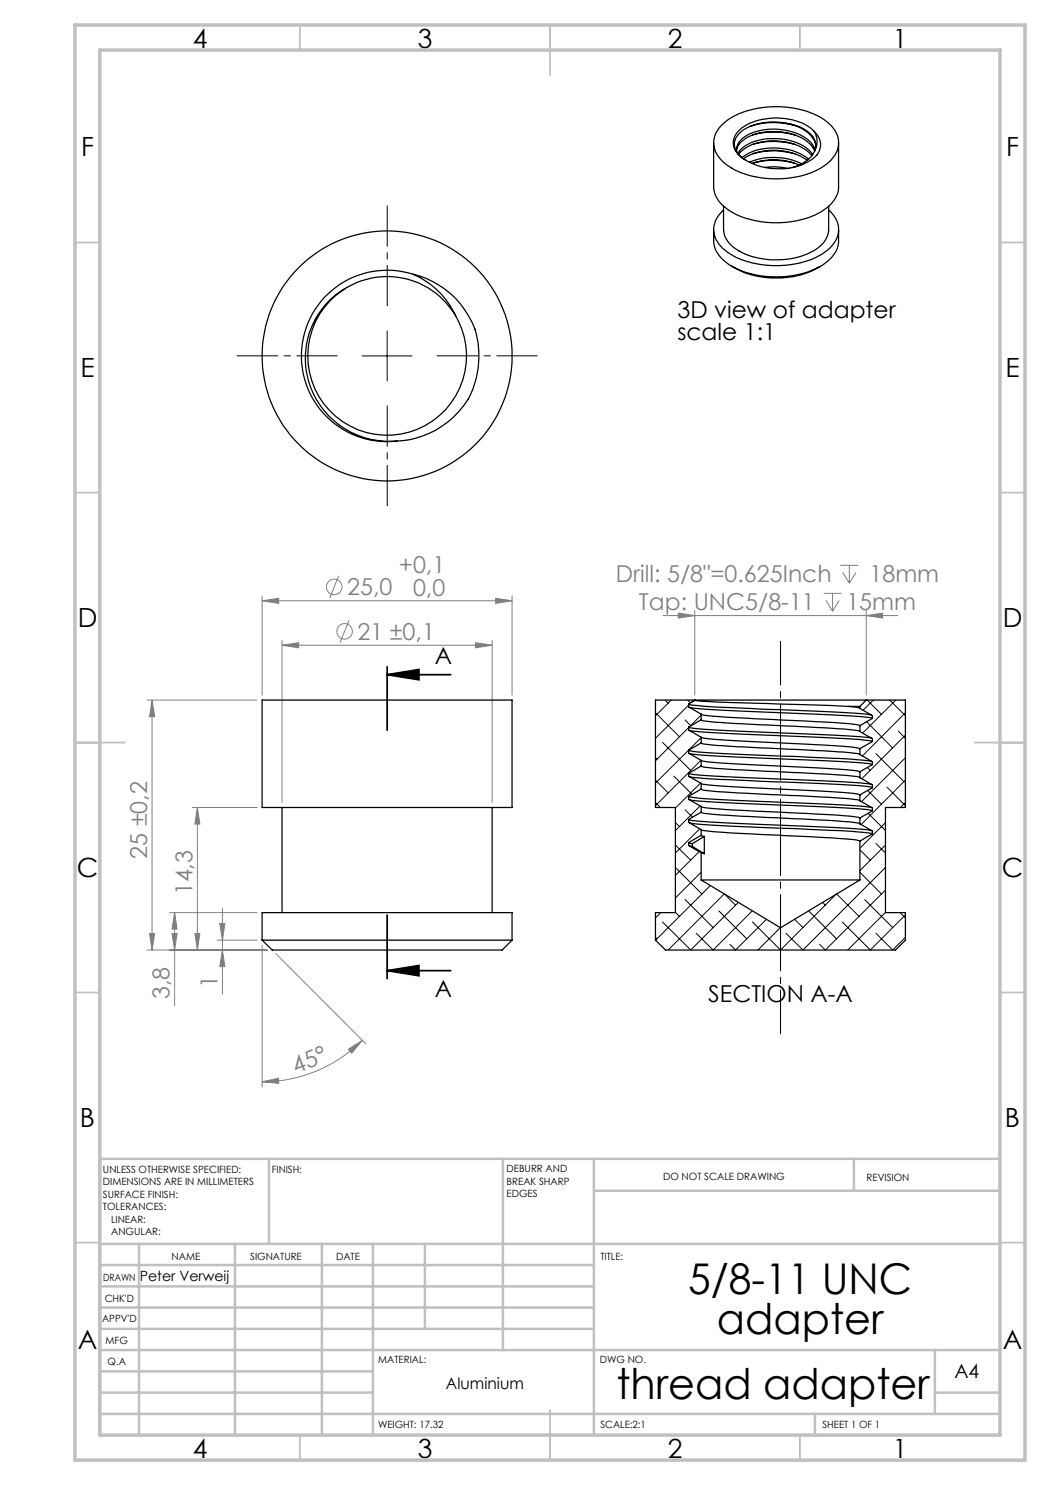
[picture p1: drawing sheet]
<svg xmlns="http://www.w3.org/2000/svg" width="210mm" height="297mm" viewBox="0 0 210 297" stroke-linecap="round" stroke-linejoin="round" font-family="sans-serif">
<g fill="none" stroke="#808080" stroke-width=".2">
<path d="M52.4 119.2v19.8M67.7 115.1l-1.7 4.5M99.1 119.7l3.3 .5-3.3 .5zM102.4 119.2v19.8M164.7 118.7h3.6M166.5 118.7v3.5M168.1 113.1h3.5M168.5 114.5l1.4 2.1M169.9 113.1v3.5M171.2 114.5l-1.3 2.1M52.4 120.2l3.3-.5v1zM52.4 120.2h50"/>
<path d="M56.4 129l3.3-.5v1.1zM56.4 128.1v32.4M56.4 129h42M69.8 124.1l-1.8 4.4M95.1 128.5l3.3 .5-3.3 .6zM98.4 128.1v32.4M132.6 123.1h47M135.6 122.6l3.4 .5-3.4 .5zM139 122.1v16.9M165.2 120.1l1.3 2.1M167.9 120.1l-1.4 2.1M173.2 123.1l3.3-.5v1z"/>
<path d="M173.2 122.1v16.9M29.4 140h22M30.4 140l.5 3.3h-1zM30.4 140v50M38.5 161.5h12.9M39.5 161.5v28.5M39.5 161.5l.5 3.3h-1zM29.4 190h24M29.9 186.7h1l-.5 3.3zM33.9 182.5h17.5M34.4 186.7h1l-.5 3.3zM34.9 182.5v18.6"/>
<path d="M34.9 182.5l.5 3.3h-1zM39 186.7h1l-.5 3.3zM43.5 188h7.9M44 184.7h1l-.5 3.3zM44.5 181.7v17.1M44.5 190l.5 3.3h-1zM52.4 189v28.4M55.1 190.7l18.1 18.1M52.4 216.4l3.3-.8v1.1zM69.7 209.9l2.8-1.8-2.2 2.5zM72.5 208.1a28.1 28.1 0 0 1-20.1 8.3"/>
<circle cx="66.8" cy="117.4" r="1.56"/>
<circle cx="68.9" cy="126.3" r="1.55"/>
</g>
<path d="M77.4 134.9h12.7M77.4 133.3v12.7M77.4 134.9l6.4-1v2.1zM77.4 183v12.7M77.4 194.1h12.7M77.4 194.1l6.4-1v2.1z" fill="none" stroke="#000" stroke-width=".35"/>
<path d="M67.4 71.2h-20M77.4 61.2v-20M87.4 71.2h20M77.4 81.2v20" fill="none" stroke="#000" stroke-width=".2" stroke-dasharray="15.2 1.3 1.3 1.3" stroke-dashoffset="7.1"/>
<path d="M156.1 128.2v78.6" fill="none" stroke="#000" stroke-width=".2" stroke-dasharray="15.2 1.3 1.3 1.3" stroke-dashoffset="6.5"/>
<path d="M72.4 71.2h10M77.4 66.2v10" fill="none" stroke="#000" stroke-width=".2"/>
<g fill="none" stroke="#c0c0c0" stroke-width=".35">
<path d="M60 5v5M110 5v10M160 5v5M15 48.5h5M200 48.5h5M15 98.5h5M200 98.5h5M15 148.5h10M195 148.5h10M15 198.5h5M200 198.5h5M15 248.5h5"/>
<path d="M200 248.5h5M60 287v5M110 282v10M160 287v5"/>
</g>
<g fill="none" stroke="#c0c0c0" stroke-width=".5">
<path d="M53.8 231.8v17M100.6 231.8v38.2M118.8 231.8v55.2M118.8 238.2h81.2M170.8 231.8v6.4M200 231.8h-180v55.2M20 248.8h180M20 257.3h98.8M20 253h98.8M27.8 248.8v38.2M47 248.8v38.2M64.4 248.8v38.2"/>
<path d="M74.6 248.8v38.2M85 248.8v17M20 265.8h98.8M20 261.5h98.8M20 278.5h54.6M20 274.3h54.6M20 270h180M187 278.5h13M187 270v12.8M20 282.8h180M163 282.8v4.2"/>
</g>
<path d="M15 5h190v287h-190zM20 10h180v277h-180z" fill="none" stroke="#c0c0c0" stroke-width=".7"/>
<path d="M77.4 134.9l6.4-1v2.1zM77.4 194.1l6.4-1v2.1z" fill="#000"/>
<g fill="#808080">
<path d="M52.4 120.2l3.3-.5v1zM99.1 119.7l3.3 .5-3.3 .5zM56.4 129l3.3-.5v1.1zM95.1 128.5l3.3 .5-3.3 .6zM135.6 122.6l3.4 .5-3.4 .5zM173.2 123.1l3.3-.5v1z"/>
<path d="M52.4 216.4l3.3-.8v1.1zM69.7 209.9l2.8-1.8-2.2 2.5z"/>
<path d="M29.9 186.7h1l-.5 3.3zM30.4 140l.5 3.3h-1zM34.4 186.7h1l-.5 3.3zM34.9 182.5l.5 3.3h-1zM39 186.7h1l-.5 3.3zM39.5 161.5l.5 3.3h-1zM44.5 190l.5 3.3h-1zM44 184.7h1l-.5 3.3z"/>
</g>
<g fill="none" stroke="#000" stroke-width=".25">
<path d="M142.7 28.6v8.7a6.2 6.2 0 0 0 3.7 5.1 19.4 19.4 0 0 0 18.1-.2 6.1 6.1 0 0 0 3.2-4.9v-8.7M144.5 24.9a16.3 16.3 0 0 1 12-3.5 15.1 15.1 0 0 1 9.8 3.7 4.8 4.8 0 0 1-.7 7.5 17.5 17.5 0 0 1-13.4 3 12.6 12.6 0 0 1-8.5-4.3 4.6 4.6 0 0 1 .8-6.4zM147.3 30.2a4.6 4.6 0 0 1 3.8-3.4 12.2 12.2 0 0 1 10.3 1.5l.8 .7 .7 1.2M147.6 30.7a7.3 7.3 0 0 1 5.8-2.9 10.9 10.9 0 0 1 8.8 2.7l.4 .4M147.7 30.9a7.6 7.6 0 0 1 5.6-2.6 10.7 10.7 0 0 1 9.1 2.8M147.8 26.1a12.3 12.3 0 0 1 11.1-2 6.9 6.9 0 0 1 5.1 4 3.7 3.7 0 0 1-2.4 4.3 12.7 12.7 0 0 1-14-1.5 3.2 3.2 0 0 1 .2-4.8zM148.4 31.5a11.4 11.4 0 0 1 10.8-1.1l1.5 .7 1 .7M148.7 31.7a11.9 11.9 0 0 1 12.7 .4M149.9 32.5a12.8 12.8 0 0 1 10.4 .3M150.4 32.7a12.6 12.6 0 0 1 9.4 .3M150.6 27a15.5 15.5 0 0 1 8.4 0M150.6 30.8a15.4 15.4 0 0 1 8.4 0"/>
<path d="M150.6 28.9a14.8 14.8 0 0 1 8.4 0M150.6 32.6a14.8 14.8 0 0 1 8.4 .1M153 33.5l2.1-.1 2.5 .3M157.2 24.7a7.5 7.5 0 0 1 5.6 3 2.63 2.63 0 0 1 .1 2.5M157.2 24.7a11.2 11.2 0 0 0-9.3 1.9 3.1 3.1 0 0 0 .7 5.1l.6 .4M157.2 24.7a7.3 7.3 0 0 1 5.8 3.7l.2 .8M159 25.1a14.7 14.7 0 0 0-9.1 .2M162.8 26.3a3.9 3.9 0 0 1 .1 3.9M162.9 30.2a6.4 6.4 0 0 1-4.4 3.3M163 29.9a6.7 6.7 0 0 0-5.3-3.7 11.4 11.4 0 0 0-9.1 1.4 2.92 2.92 0 0 0-1.2 2.8M69.1 57.7a15.9 15.9 0 0 0-5.2 21.8 15.9 15.9 0 0 0 21.7 5.3 15.9 15.9 0 0 0 5.5-21.7M82.6 54.9a17.1 17.1 0 0 0-22.2 14.6 17.1 17.1 0 0 0 19 18.7"/>
<path d="M82.6 54.9a16.4 16.4 0 0 1 8.5 8.2M82.6 54.9a16.8 16.8 0 0 1 13.1 14 16.8 16.8 0 0 1-8.6 17.1 17.4 17.4 0 0 1-7.7 2.2M142.7 45.9v2.3a6.3 6.3 0 0 0 3.7 5.1M144.7 41.2v4.7a5.5 5.5 0 0 0 3.5 4.5 16.1 16.1 0 0 0 15.4-.8 4.9 4.9 0 0 0 2.1-3.7v-4.7M144.7 42a4.8 4.8 0 0 0 .2 7.9 16.4 16.4 0 0 0 11 3.2 15.4 15.4 0 0 0 10.4-3.8 4.8 4.8 0 0 0-.6-7.3M146.4 53.3a17.9 17.9 0 0 0 17.7 0M167.7 45.9v2.3a6.5 6.5 0 0 1-4.1 5.3 19.6 19.6 0 0 1-17.2-.2M91.1 63.1a16.1 16.1 0 0 0-26.8-1.2 16.6 16.6 0 0 0-1 18 16.6 16.6 0 0 0 16.1 8.3M52.4 140h50v21.5h-50zM137.7 140.8a24.7 24.7 0 0 0 6.5 .7l7.8 .3a265.9 265.9 0 0 1 22.3 1.2M137.7 150a14.4 14.4 0 0 0 4.8 .6l10.6 .5a310.2 310.2 0 0 1 21.2 1.2M137.7 145.4a12.9 12.9 0 0 0 4.4 .5l10.4 .5a315.2 315.2 0 0 1 21.8 1.2"/>
<path d="M137.7 154.7a61.7 61.7 0 0 0 10.9 .8l5 .2a267.3 267.3 0 0 1 20.7 1.2M137.7 159.3a38.3 38.3 0 0 0 8.3 .7l6.5 .3a284.7 284.7 0 0 1 21.8 1.2M137.7 140.8v.6l2.5 1.4M137.7 145.4v.6l2.5 1.5M137.7 150v.6l2.5 1.5M137.7 154.7v.6l2.5 1.4M137.7 159.3v.5l2.5 1.5M137.9 150.7a269.2 269.2 0 0 0 22.2 1.2l9.1 .5a21.4 21.4 0 0 1 5.3 .5M137.9 159.9a341.4 341.4 0 0 0 24.9 1.4l7.1 .3a15.5 15.5 0 0 1 4.6 .6M137.9 146.1a348.8 348.8 0 0 0 25 1.3l9.1 .5 2.5 .4M137.9 155.3l3.8 .4 10.2 .5a326.9 326.9 0 0 1 22.3 1.2l.3 .1M137.9 141.5a447 447 0 0 0 27.7 1.4l4 .3a19.5 19.5 0 0 1 4.9 .5"/>
<path d="M139 140h34.2M139 140h.1M139 140h-7.9v21.5h4v21h-4v5.5l2 2h46l2-2v-5.5h-4v-21h4v-21.5h-7.9M139 140l-1.3 .8M139 140a133.8 133.8 0 0 0 14.9 .7l15.9 .6M140.2 148.6l-2.5 1.4M140.2 148.6l.7 .2 2.8 .3 24.6 1.3 2.9 .3 .8 .2M140.2 147.5a57.1 57.1 0 0 0 9.9 .8l2.9 .1a247.5 247.5 0 0 1 18.6 1.2l.4 .2M140.2 144l-2.5 1.4M140.2 144l.1 .1a173.7 173.7 0 0 0 16.9 1.1 148.1 148.1 0 0 1 14.6 1l.2 .1M140.2 142.8l.1 .1a202.1 202.1 0 0 0 19.3 1.2l7.5 .4a16.9 16.9 0 0 1 4.9 .6M140.2 153.2l-2.5 1.5"/>
<path d="M140.2 153.2a17.1 17.1 0 0 0 5 .6l10.9 .6a139.7 139.7 0 0 1 15.8 1.1h.1M140.2 152.1a43.2 43.2 0 0 0 9 .8l4.3 .2a208.2 208.2 0 0 1 18.4 1.2l.1 .1M140.2 157.8l-2.5 1.5M140.2 157.8l.1 .1a133.1 133.1 0 0 0 15.3 1.1h1.3a135.6 135.6 0 0 1 15 1.1l.1 .1M140.2 156.7a14.1 14.1 0 0 0 4.5 .5l9.3 .5a216.7 216.7 0 0 1 17.7 1.2l.3 .1M140.2 142.8v1.2M140.2 147.5v1.1M140.2 152.1v1.1M140.2 156.7v1.1M169.8 141.3l2.2 .4M169.8 141.3h2.2M172 141.7l2.5 1.4v.6"/>
<path d="M172 150.9l2.5 1.5v.5M172 146.3l2.5 1.4v.6M172 155.5l2.5 1.5v.5M172 141.3v.4M172 145.1v1.2M172 149.8v1.1M172 154.4v1.1M172 159v1.2M173.2 140l-1.2 1.3M174.5 157.5l-2.5 1.5M174.5 152.9l-2.5 1.5M174.5 148.3l-2.5 1.5"/>
<path d="M174.5 143.7l-2.5 1.4M56.4 161.5v21M98.4 161.5v21M137.7 163.9a32.1 32.1 0 0 0 7.3 .7l8 .3a280.1 280.1 0 0 1 21.3 1.2M137.7 168.5v.6l2.5 1.4M137.7 168.5l.8 .2M137.7 163.9v.6l2.5 1.4M137.9 169.2l.6 .1M137.9 164.6a252 252 0 0 0 22.1 1.2l10.3 .5 3.3 .3 .9 .2M138.5 169.3l2.4 1.4M138.5 168.7v.6M140.2 162.5l-2.5 1.4"/>
<path d="M140.2 162.5l.3 .1a316.8 316.8 0 0 0 22.3 1.3l6.9 .5 1.9 .2 .4 .2M140.2 161.3l.1 .1a212.8 212.8 0 0 0 19.5 1.2l6.2 .3a29 29 0 0 1 5.9 .6l.1 .1M140.2 170.5l.7 .2M140.2 176h31.8M140.2 167.1l.7 .2M140.2 165.9a23.6 23.6 0 0 0 5.8 .7l4.5 .2a334.8 334.8 0 0 1 21.2 1.3l.3 .1M140.2 167.1l-2.5 1.4M140.2 161.3v1.2M140.2 165.9v1.2M140.2 170.5v5.5M140.2 176l15.9 9.6 15.9-9.6M140.9 167.3v3.4"/>
<path d="M140.9 167.3l-2.4 1.4M172 160.2l2.5 1.4v.6M172 164.8l2.5 1.4v.6M172 163.6v1.2M172 168.2v7.8M174.5 166.8l-2.5 1.4M174.5 162.2l-2.5 1.4M52.4 188h50M52.4 188l2 2h46l2-2M52.4 188v-5.5h50v5.5"/>
<circle cx="77.4" cy="71.2" r="25"/>
</g>
<g fill="none" stroke="#000" stroke-width=".2">
<path d="M131.1 156l2.5 2.6M131.1 151.5l.3 .3M131.1 142.6l4.8 4.8M132.5 148.5l5.6 5.6M133 140l.6 .6M134.3 140l-3.2 3.2M134.8 155.2l3.6 3.7M137 144l1.2 1.2M137.5 140l.6 .6M137.7 141l-6.6 6.7M137.7 145.5l-6.6 6.6M138.7 140l-.4 .5"/>
<path d="M140.1 156.6l-5 5M140.2 152l-9.1 9.1M140.2 143l-2.3 2.3M140.2 147.5l-9.1 9.1M173.3 144.4l5.2 5.2M173.5 153.5l.6 .6M173.5 140l2.8 2.9M173.5 158.1l2.8 2.7M174.7 140l-2.1 2.1M175.2 150.7l5.6 5.6M177.4 157.4l3.7 3.7M177.9 140l3.2 3.2"/>
<path d="M179.1 140l-6.6 6.6M179.7 146.2l1.4 1.5M181.1 142.6l-8.6 8.6M181.1 147l-8.7 8.7M181.1 151.5l-8.8 8.8M181.1 156l-8.9 8.9M131.1 160.5l1 1M135.1 173.5l5.3 5.3M135.1 169l3 3M135.1 164.5l.8 .8M137 179.9l5.6 5.6M137 162l1.5 1.4"/>
<path d="M139.8 170.3l-4.7 4.8M139.9 165.8l-4.8 4.8M140 161.2l-4.9 4.9M140.2 174.4l-5.1 5.2M142.1 177.1l-11 10.9M144.9 178.8l-11.3 11.2M144.9 178.8l2.2 2.2M167.3 178.8l-11.2 11.2-5.6-5.6M167.3 178.8l4.5 4.5M172 174.4l4.3 4.4M172 170l2.1 2M172.9 179.9l5.6 5.6"/>
<path d="M173.6 162.7l3.5 3.4M175.2 168.7l1.9 1.9M177.1 164.5l-5.1 5.1M177.1 169l-5.1 5.1M177.1 173.5l-16.5 16.5-3.4-3.3M177.1 178l-12 12-1.2-1.1M181.1 160.5l-1 1M131.1 187.5l.3 .3M132.2 182.5l-1.1 1.1M135.1 182.5l.8 .8M143.8 182.2l5.6 5.6M147.7 180.5l-9.6 9.5-5.6-5.6"/>
<path d="M150.5 182.2l-7.9 7.8-3.4-3.3M153.3 183.9l-6.2 6.1-1.1-1.1M156.1 185.5l-4.5 4.5M158.9 183.9l1.7 1.6M161.7 182.2l5.6 5.6M164.5 180.5l.6 .5M175.2 186.7l3.3 3.3 2.6-2.5M177.1 182.5l-7.6 7.5M180 182.5l1.1 1.1M181.1 183l-7 7-5.6-5.6"/>
</g>
<g font-size="8.5">
<text x="137.6" y="258.8">5/8-11 UNC</text>
<text x="143.3" y="266.9">adapter</text>
<text x="123.3" y="279.7">thread adapter</text>
</g>
<g font-size="5.3">
<text x="38.5" y="9.5">4</text>
<text x="83.5" y="9.5">3</text>
<text x="133.6" y="9.5">2</text>
<text x="178.6" y="9.5">1</text>
<text x="16.2" y="31.2">F</text>
<text x="201.2" y="31.2">F</text>
<text x="16.1" y="75.5">E</text>
<text x="201.1" y="75.5">E</text>
<text x="15.5" y="125.5">D</text>
<text x="200.5" y="125.5">D</text>
<text x="15.4" y="175.5">C</text>
<text x="200.4" y="175.5">C</text>
<text x="16" y="225.5">B</text>
<text x="201" y="225.5">B</text>
<text x="15.5" y="269.7">A</text>
<text x="200.5" y="269.7">A</text>
<text x="38.5" y="291.5">4</text>
<text x="83.5" y="291.5">3</text>
<text x="133.6" y="291.5">2</text>
<text x="178.6" y="291.5">1</text>
</g>
<g font-size="4.7">
<text x="135.5" y="63.6">3D view of adapter</text>
<text x="135.5" y="68.1">scale 1:1</text>
<text x="86.9" y="132.7">A</text>
<text x="86.9" y="199.5">A</text>
<text x="141.7" y="200.3">SECTION A-A</text>
</g>
<g font-size="4.7" fill="#808080">
<text x="69.4" y="119.1">25,0</text>
<text x="79.8" y="114.6">+0,1</text>
<text x="82.6" y="119.1">0,0</text>
<text x="123.2" y="116.4">Drill: 5/8&quot;=0.625Inch</text>
<text x="173.9" y="116.4">18mm</text>
<text x="127.8" y="122">Tap: UNC5/8-11</text>
<text x="169.3" y="122">15mm</text>
<text x="71.5" y="128">21 ±0,1</text>
<text x="29.4" y="171.7" transform="rotate(-90 29.4 171.7)">25 ±0,2</text>
<text x="38.5" y="179.1" transform="rotate(-90 38.5 179.1)">14,3</text>
<text x="43.5" y="197.5" transform="rotate(-90 43.5 197.5)">1</text>
<text x="33.9" y="199.8" transform="rotate(-90 33.9 199.8)">3,8</text>
<text x="59.2" y="214.7" transform="rotate(-21 59.2 214.7)">45°</text>
</g>
<text font-size="3.9" x="190.9" y="275.5">A4</text>
<text font-size="3.2" x="89.2" y="277.9">Aluminium</text>
<text font-size="2.8" x="28" y="256.1">Peter Verweij</text>
<g font-size="2">
<text x="20.6" y="234.6">UNLESS OTHERWISE SPECIFIED:</text>
<text x="20.6" y="237.1">DIMENSIONS ARE IN MILLIMETERS</text>
<text x="20.6" y="239.6">SURFACE FINISH:</text>
<text x="54.4" y="234.6">FINISH:</text>
<text x="101.3" y="234.5">DEBURR AND</text>
<text x="101.3" y="237">BREAK SHARP</text>
<text x="101.3" y="239.5">EDGES</text>
<text x="132.6" y="236">DO NOT SCALE DRAWING</text>
<text x="173.3" y="236.2">REVISION</text>
<text x="20.6" y="242.1">TOLERANCES:</text>
<text x="22.2" y="244.6">LINEAR:</text>
<text x="22.2" y="247.1">ANGULAR:</text>
<text x="34.3" y="252">NAME</text>
<text x="50" y="251.9">SIGNATURE</text>
<text x="67.2" y="251.9">DATE</text>
<text x="120.1" y="251.9">TITLE:</text>
<text x="20.6" y="256.1">DRAWN</text>
<text x="20.9" y="260.3">CHK'D</text>
<text x="20.4" y="264.4">APPV'D</text>
<text x="21.1" y="268.8">MFG</text>
<text x="21.5" y="273">Q.A</text>
<text x="75.6" y="272.5">MATERIAL:</text>
<text x="120" y="272.5">DWG NO.</text>
<text x="75.6" y="285.5">WEIGHT: 17.32</text>
<text x="120.1" y="285.6">SCALE:2:1</text>
<text x="164.5" y="285.6">SHEET 1 OF 1</text>
</g>
</svg>
